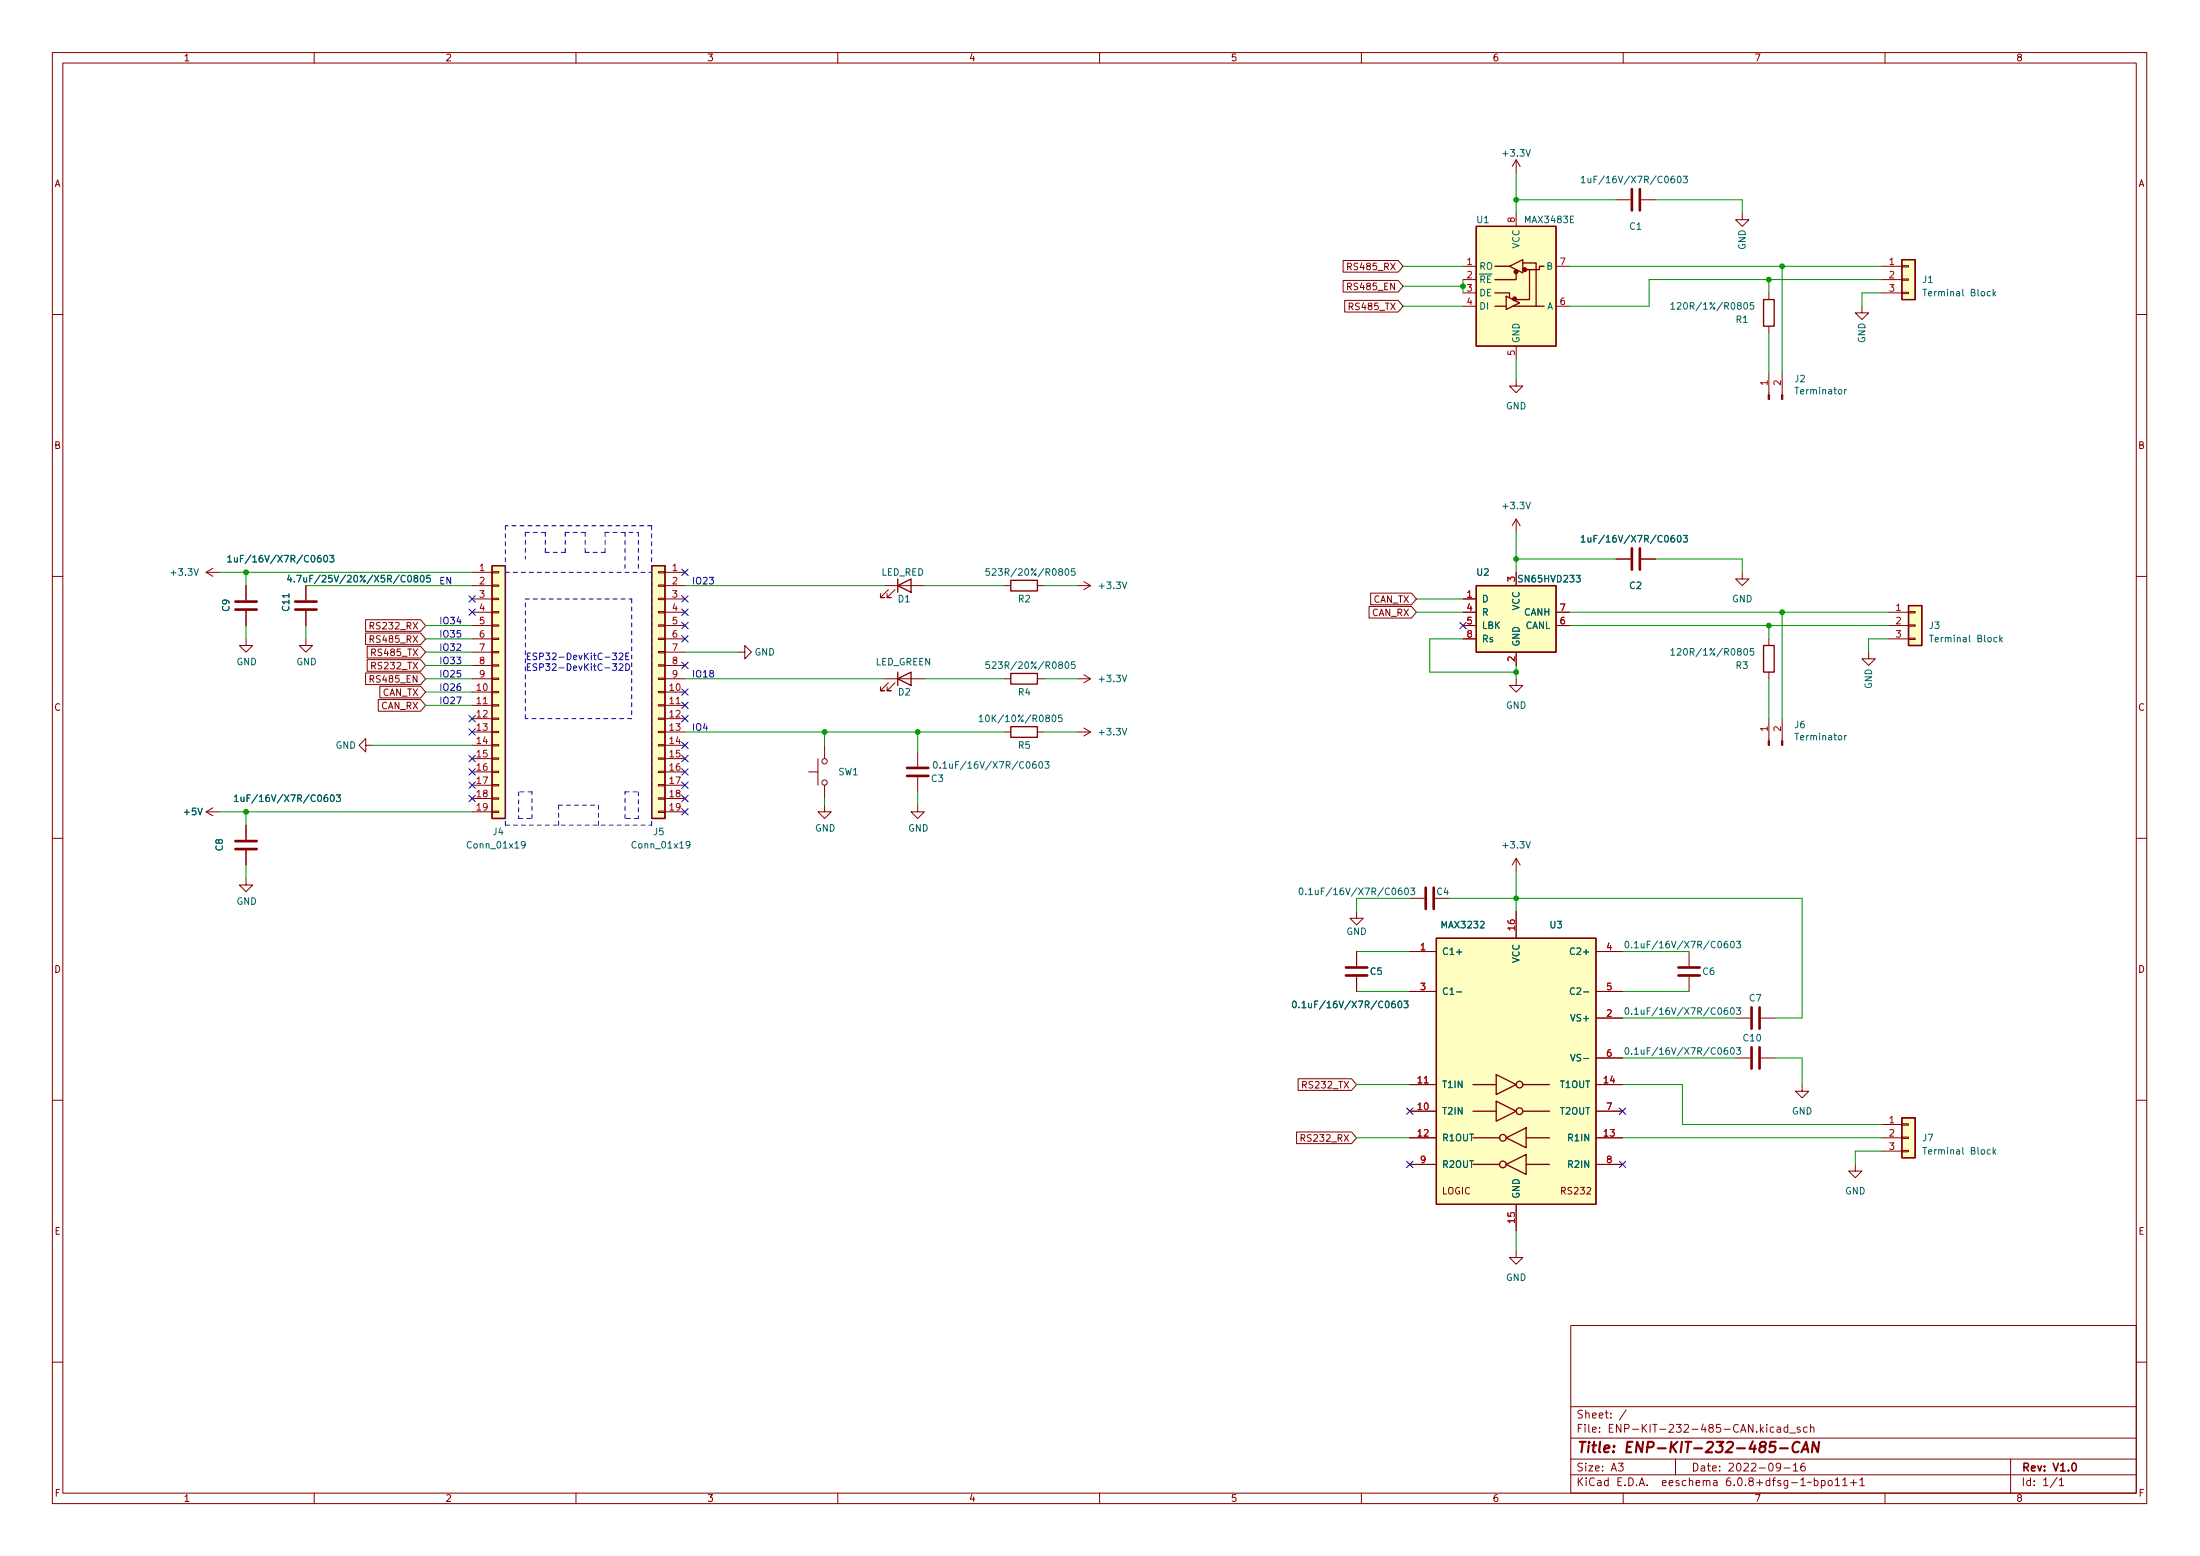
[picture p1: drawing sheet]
<svg xmlns="http://www.w3.org/2000/svg" width="420mm" height="297mm" viewBox="0 0 420 297" stroke-linecap="round" stroke-linejoin="round" font-family="sans-serif">
<g fill="none" stroke="#840000" stroke-width=".19">
<path d="M10 10h400v277h-400zM12 12h396v273h-396zM60 10v2M110 10v2M160 10v2M210 10v2M260 10v2M310 10v2M360 10v2M289.6 30.5v2.6M289.6 30.5l-.8 1.3M289.6 30.5l.7 1.3"/>
<path d="M308.6 38.1h2.8M313.4 38.1h2.8M256.5 53.5h10.5l1 1.1-1 1.2h-10.5zM256.5 49.7h10.5l1 1.1-1 1.1h-10.5zM256.8 57.3h10.2l1 1.2-1 1.1h-10.2zM257.4 54.7l.6-.1 .1-.1-.1-.3-.6-.2v1.3M257.4 50.9l.6-.1 .1-.1-.1-.3-.6-.2v1.3M279.4 50.8h2.5M279.4 53.4h2.5M279.4 55.9h2.5M279.4 58.5h2.5M289.6 40.7v2.5"/>
<path d="M290.8 50.2h.1M297.2 50.8h2.5M297.2 58.5h2.5M332.7 40.7v1.2h1.3l-1.3 1.3-1.2-1.3h1.2M337.8 55.9v1.3M355.6 58.5v1.2h1.3l-1.3 1.3-1.3-1.3h1.3M359.4 50.8h3.8M359.4 53.4h3.8M359.4 55.9h3.8M363.2 55.8h1.3v.2h-1.3zM363.2 53.2h1.3v.3h-1.3zM363.2 50.7h1.3v.3h-1.3z"/>
<path d="M10 60h2M289.6 72.4v1.3h1.2l-1.2 1.3-1.3-1.3h1.3M289.6 66.1v2.5M337.8 62.3v1.2M337.8 71.2v4.2M340.4 71.2v4.2M408 60h2M289.6 99.1v2.5M289.6 99.1l-.8 1.3M289.6 99.1l.7 1.3M10 110h2M39.4 109.3h2.5"/>
<path d="M39.4 109.3l1.2 .7M40.6 108.5l-1.2 .8M47 111.8v2.8M47 116.6v2.8M58.4 111.8v2.8M58.4 116.6v2.8M69.8 118.3h10.5l1 1.1-1 1.1h-10.5zM70.7 119.5l.6-.1 .1-.2-.1-.3-.6-.1v1.3M90.2 109.3h3.8M90.2 111.8h3.8M90.2 114.3h3.8M90.2 116.9h3.8"/>
<path d="M90.2 119.4h3.8M94 119.3h1.2v.2h-1.2zM94 116.7h1.2v.3h-1.2zM94 114.2h1.2v.3h-1.2zM94 111.7h1.2v.2h-1.2zM94 109.1h1.2v.3h-1.2zM125.7 119.3h1.3v.2h-1.3zM125.7 116.7h1.3v.3h-1.3zM125.7 114.2h1.3v.3h-1.3zM125.7 111.7h1.3v.2h-1.3zM125.7 109.1h1.3v.3h-1.3zM127 109.3h3.8"/>
<path d="M127 111.8h3.8M127 114.3h3.8M127 116.9h3.8M127 119.4h3.8M168.9 111.8h7.6M169.7 112.6l-1.6 1.5h.8h-.8v-.8M170.9 112.6l-1.5 1.5h.8h-.8v-.8M191.8 111.8h1.2M198.1 111.8h1.3M205.7 111.8h2.6M207 111l1.3 .8M208.3 111.8l-1.3 .8"/>
<path d="M261.5 115.8h8.1l.9 1.1-.9 1.1h-8.1zM261.8 113.2h7.8l.9 1.1-.9 1.1h-7.8zM279.4 114.3h2.5M279.4 116.9h2.5M279.4 119.4h2.5M289.6 109.3v2.5M297.2 116.9h2.5M297.2 119.4h2.5M308.6 106.7h2.8M313.4 106.7h2.8M332.7 109.3v1.2h1.3l-1.3 1.3-1.2-1.3h1.2M360.7 116.9h3.8"/>
<path d="M360.7 119.4h3.8M364.5 119.3h1.3v.2h-1.3zM364.5 116.7h1.3v.3h-1.3zM408 110h2M47 122v1.2h1.3l-1.3 1.3-1.3-1.3h1.3M58.4 122v1.2h1.3l-1.3 1.3-1.3-1.3h1.3M69.8 128.5h10.5l1 1.1-1 1.1h-10.5zM69.8 120.8h10.5l1 1.2-1 1.1h-10.5zM70.1 123.4h10.2l1 1.1-1 1.1h-10.2zM70.1 125.9h10.2l1 1.1-1 1.1h-10.2zM70.7 129.6h.6l.1-.2-.1-.3-.6-.1v1.2M70.7 122h.6l.1-.2-.1-.3-.6-.1v1.2"/>
<path d="M72.2 133.5h8.1l1 1.2-1 1.1h-8.1zM72.5 131h7.8l1 1.1-1 1.1h-7.8zM90.2 132.1h3.8M90.2 134.7h3.8M90.2 137.2h3.8M90.2 139.7h3.8M90.2 122h3.8M90.2 124.5h3.8M90.2 127h3.8M90.2 129.6h3.8M94 139.6h1.2v.3h-1.2zM94 137.1h1.2v.2h-1.2z"/>
<path d="M94 134.5h1.2v.3h-1.2zM94 132h1.2v.2h-1.2zM94 129.4h1.2v.3h-1.2zM94 126.9h1.2v.3h-1.2zM94 124.4h1.2v.2h-1.2zM94 121.8h1.2v.3h-1.2zM125.7 139.6h1.3v.3h-1.3zM125.7 137.1h1.3v.2h-1.3zM125.7 134.5h1.3v.3h-1.3zM125.7 132h1.3v.2h-1.3zM125.7 129.4h1.3v.3h-1.3zM125.7 126.9h1.3v.3h-1.3z"/>
<path d="M125.7 124.4h1.3v.2h-1.3zM125.7 121.8h1.3v.3h-1.3zM127 132.1h3.8M127 134.7h3.8M127 137.2h3.8M127 139.7h3.8M127 122h3.8M127 124.5h3.8M127 127h3.8M127 129.6h3.8M141 124.5h1.2v-1.3l1.3 1.3-1.3 1.3v-1.3M168.9 129.6h7.6"/>
<path d="M169.7 130.3l-1.6 1.6h.8h-.8v-.8M170.9 130.3l-1.5 1.6h.8h-.8v-.8M191.8 139.7h1.2M191.8 129.6h1.2M198.1 139.7h1.3M198.1 129.6h1.3M205.7 139.7h2.6M205.7 129.6h2.6M207 139l1.3 .7M207 128.8l1.3 .8M208.3 139.7l-1.3 .8M208.3 129.6l-1.3 .7"/>
<path d="M279.4 122h2.5M289.6 129.6v1.2h1.2l-1.2 1.3-1.3-1.3h1.3M289.6 124.5v2.5M337.8 122v1.2M337.8 128.3v1.3M337.8 137.2v4.2M340.4 137.2v4.2M356.9 124.5v1.3h1.2l-1.2 1.2-1.3-1.2h1.3M360.7 122h3.8M364.5 121.8h1.3v.3h-1.3zM39.4 155h2.5M39.4 155l1.2 .7"/>
<path d="M40.6 154.2l-1.2 .8M47 157.5v2.8M69.8 142.3v-1.3l-1.2 1.3 1.2 1.2v-1.2h1.3M90.2 147.4h3.8M90.2 142.3h3.8M90.2 144.8h3.8M90.2 149.9h3.8M90.2 152.4h3.8M90.2 155h3.8M94 154.8h1.2v.3h-1.2zM94 152.3h1.2v.3h-1.2zM94 149.8h1.2v.2h-1.2z"/>
<path d="M94 147.2h1.2v.3h-1.2zM94 144.7h1.2v.2h-1.2zM94 142.1h1.2v.3h-1.2zM125.7 154.8h1.3v.3h-1.3zM125.7 152.3h1.3v.3h-1.3zM125.7 149.8h1.3v.2h-1.3zM125.7 147.2h1.3v.3h-1.3zM125.7 144.7h1.3v.2h-1.3zM125.7 142.1h1.3v.3h-1.3zM127 147.4h3.8M127 142.3h3.8M127 144.8h3.8"/>
<path d="M127 149.9h3.8M127 152.4h3.8M127 155h3.8M154.4 147.4h1.8M156.2 144.8v5.1M157.5 153.7v1.3h1.2l-1.2 1.2-1.3-1.2h1.3M157.5 142.3v2.5M157.5 149.9v2.5M175.3 153.7v1.3h1.2l-1.2 1.2-1.3-1.2h1.3M175.3 143.5v2.8M175.3 148.4v2.8M10 160h2"/>
<path d="M47 167.7v1.2h1.3l-1.3 1.3-1.3-1.3h1.3M47 162.3v2.8M259.1 174v1.3h1.2l-1.2 1.3-1.3-1.3h1.3M269.2 171.5h2.8M289.6 163.9v2.5M289.6 174v5.1M289.6 163.9l-.8 1.2M289.6 163.9l.7 1.2M408 160h2M259.1 181.6v2.8M259.1 186.5v2.8M269.2 181.6h5.1"/>
<path d="M269.2 189.3h5.1M304.8 181.6h5.1M304.8 194.3h5.1M304.8 189.3h5.1M322.6 181.6v2.8M322.6 186.5v2.8M331.5 194.3h2.8M336.3 194.3h2.8M10 210h2M247.6 216.1h10.5l1 1.1-1 1.1h-10.5zM247.9 205.9h10.2l1 1.1-1 1.2h-10.2zM248.5 217.3l.6-.1 .1-.2-.1-.3-.6-.1v1.3"/>
<path d="M269.2 212.1h5.1M269.2 207h5.1M269.2 217.2h5.1M304.8 212.1h5.1M304.8 207h5.1M304.8 217.2h5.1M304.8 202h5.1M331.5 202h2.8M336.3 202h2.8M344.2 207v1.3h1.2l-1.2 1.3-1.3-1.3h1.3M359.4 217.2h3.8M359.4 214.7h3.8"/>
<path d="M359.4 219.7h3.8M363.2 219.6h1.3v.3h-1.3zM363.2 217.1h1.3v.2h-1.3zM363.2 214.5h1.3v.3h-1.3zM408 210h2M269.2 222.3h5.1M289.6 238.8v1.3h1.2l-1.2 1.2-1.3-1.2h1.3M289.6 229.9v5.1M304.8 222.3h5.1M354.3 222.3v1.3h1.3l-1.3 1.2-1.2-1.2h1.2M300 253h108v32h-108zM10 260h2"/>
<path d="M300 278.5h108M300 274.5h108M300 268.5h108M309.1 279.3h.9l-.5 .6 .4 .1v.7l-.2 .1-.6-.1M310.6 269.1l-1.3 2M320 278.5v3M338.8 272.5l-.4-.1-.3 .3 .1 .6h.6M339.4 272.5h.6l.1 .9M340.1 280l-.3 .2h-.3l-.3-.2 .2-.6 .4-.1 .2 .2a.99 .99 0 0 1-.4 1.3h-.2M340.1 272.8h-.5a.29 .29 0 0 0-.3 .3 .29 .29 0 0 0 .3 .3l.5-.1M341.4 272.5l-.4-.1-.3 .3 .2 .6h.5M341.4 271.9v1.5"/>
<path d="M341.8 273.6h1.1M342.5 279.7l.4-.4v1.5M343.8 272.5l-.4-.1-.2 .2 .1 .2 .5 .2v.3h-.6M344.6 279.3a.6 .6 0 0 0-.7 .7v.5l.2 .2 .4 .1 .2-.1 .1-.5-.2-.2-.4-.1-.3 .3M345.1 272.5l-.4-.1-.3 .3 .2 .6h.5M345.8 272.6l.2-.2 .4 .1v.9M345.8 271.9v1.5M384 278.5v6.5M408 260h2M60 285v2M110 285v2M160 285v2"/>
<path d="M210 285v2M260 285v2M300 281.5h108M310 285v2M340.7 280.2h1.2M342.5 280.8h.9M346.5 282.7l.4-.1 .3 .3-.1 .6h-.6M346.5 282.1v1.5M347.9 282.7l.4-.1 .3 .3-.2 .6h-.5M347.9 282.6v1.5M349.2 282.8l.2-.2 .5 .2v.5l-.1 .2-.4 .1-.2-.1zM350.5 282.5l.4-.4v1.5"/>
<path d="M350.5 283.6h.9M351.9 282.5l.5-.4v1.5M351.9 283.6h.9M353.4 283h1.2M354 282.5v1.1M355.2 282.5l.4-.4v1.5M355.2 283.6h.9M360 285v2M392.9 282l-1.3 2M393.3 282.5l.4-.4v1.5M393.3 283.6h.8"/>
<circle cx="157.5" cy="149.4" r=".51"/>
<circle cx="157.5" cy="145.3" r=".51"/>
</g>
<path d="M395.9 279.4l.1-.1a.8 .8 0 0 1 .6 .8 .8 .8 0 0 1-.6 .7 1 1 0 0 1-.1-1.4z" fill="none" stroke="#840000" stroke-width=".3"/>
<path d="M339.1 275.2h-.9l-.2 1 .3-.2 .6 .1 .2 .3-.2 .7-.3 .1h-.5l-.2-.1M339.9 276.5h1.6M343.7 275.4a.88 .88 0 0 0-1 0 .88 .88 0 0 0-.4 1 .69 .69 0 0 0 .3 .8 .69 .69 0 0 0 .9-.1M344 277.2l.9-2 .5 2M344.3 276.7h.9M347.4 275.2l-.2 2-.9-2-.3 2" fill="none" stroke="#840000" stroke-width=".4"/>
<g fill="none" stroke="#840000" stroke-width=".25">
<path d="M281.9 43.2h15.3v22.9h-15.3zM285.5 55.9h2.8v.7M285.5 58.5h2.2M285.5 50.8h2.8M287.7 56.6l2.5 1.2-2.5 1.3zM288.3 50.8l2.5-1.2v2.5zM288.3 56.6v.2M288.9 58.5h6M289.6 52.1v1.3h-4.1M290.8 50.2h2.6v8.3M292.1 51.5v5.7h-2.5M294.9 50.8h-.9v.7h-2.5"/>
<path d="M336.8 57.2h2v5.1h-2zM363.2 49.6h2.6v7.6h-2.6zM94 108h2.5v48.2h-2.5zM124.5 108h2.5v48.2h-2.5zM171.4 111.8l2.6-1.3v2.6zM171.4 110.5v2.6M193 110.8h5.1v2h-5.1zM281.9 111.8h15.3v12.7h-15.3zM364.5 115.6h2.5v7.6h-2.5zM171.4 129.6l2.6-1.3v2.5zM171.4 128.3v2.5M193 128.6h5.1v2h-5.1z"/>
<path d="M193 138.7h5.1v2.1h-5.1zM336.8 123.2h2v5.1h-2zM274.3 179.1h30.5v50.8h-30.5zM281.3 212.1h4.4M281.3 207h4.4M281.3 217.2h5.1M285.7 210.2l3.9 1.9-3.9 1.9zM285.7 205.1l3.9 1.9-3.9 2zM287.7 217.2l3.8-1.9v3.8zM290.8 212.1h5.1M290.8 207h5.1M291.5 217.2h4.4"/>
<path d="M363.2 213.4h2.6v7.6h-2.6zM281.3 222.3h5.1M287.7 222.3l3.8-1.9v3.8zM291.5 222.3h4.4"/>
<circle cx="287" cy="217.2" r=".63"/>
<circle cx="290.2" cy="207" r=".63"/>
<circle cx="290.2" cy="212.1" r=".63"/>
<circle cx="287" cy="222.3" r=".63"/>
</g>
<g fill="none" stroke="#006464" stroke-width=".19">
<path d="M302 34l.4-.4v1.3M302 34.9h.7M303.3 34.1v.7l.3 .1 .2-.1M320.4 33.8l.2-.2a.68 .68 0 0 1 .5 .7 .68 .68 0 0 1-.5 .6l-.3-.5zM321.5 33.6h.8l-.5 .5 .4 .1v.6l-.2 .1-.5-.1M319.1 58.1l.4-.3v1.2M319.1 59h.7M334.9 57.8h-.6l-.1 .6 .2-.2 .4 .1 .2 .2-.1 .4-.2 .1-.5-.1M367.2 55.2h.8M380.7 55.2v1.3M380.8 56l.3 .5M381.1 55.6l-.4 .5"/>
<path d="M352.3 74.4v.8M352.7 74.4l-.4 .2M43.5 106.4l.4-.4v1.3M43.5 107.3h.7M44.8 106.4v.8l.3 .1 .2-.1M55.2 109.8l-.3 .9h.8M55.5 110.3v.8M56.2 111v.1M56.7 109.8h.8l-.5 1.3M61.9 106.1l.2-.1a.68 .68 0 0 1 .5 .7 .68 .68 0 0 1-.5 .6l-.3-.5zM63 106h.8l-.5 .5 .4 .1v.6l-.2 .1-.5-.1M80.4 110l.2-.2a.68 .68 0 0 1 .4 .7 .68 .68 0 0 1-.4 .6l-.3-.5z"/>
<path d="M82.1 109.8h-.6v.6l.2-.1 .4 .1 .1 .2-.1 .4-.1 .1-.5-.1M188.9 108.6h-.6v.6l.2-.2 .4 .1 .1 .2-.1 .4-.1 .1-.5-.1M205.3 108.6h-.6l-.1 .6 .2-.2 .4 .1 .1 .2v.4l-.2 .1-.5-.1M302 102.6l.4-.4v1.3M302 103.5h.7M303.3 102.6v.8l.3 .1 .2-.1M320.4 102.3l.2-.1a.68 .68 0 0 1 .5 .6 .68 .68 0 0 1-.5 .7l-.3-.5zM321.5 102.2h.8l-.5 .5 .4 .1v.6l-.2 .1-.5-.1M187 136.9l.4-.4v1.3M187 137.8h.7M188.9 126.3h-.6v.6l.2-.1 .4 .1 .1 .2-.1 .4-.1 .1-.5-.1M202.8 136.5h-.6l-.1 .6 .2-.1h.4l.2 .2-.1 .5-.2 .1-.5-.1"/>
<path d="M205.3 126.3h-.6l-.1 .6 .2-.1 .4 .1 .1 .2v.4l-.2 .1-.5-.1M319.1 124.2l.4-.4v1.3M319.1 125.1h.7M334.9 123.8h-.6l-.1 .6 .2-.1h.4l.2 .2-.1 .5-.2 .1-.5-.1M368.5 121.3h.7M381.9 121.3v1.2M382 122l.4 .5M382.4 121.7l-.5 .5M44.8 152.1l.3-.4v1.3M44.8 153h.7M46 152.2l.1 .8h.3l.2-.1M63.2 151.9l.2-.2a.68 .68 0 0 1 .4 .7 .68 .68 0 0 1-.4 .6l-.3-.5z"/>
<path d="M64.2 151.7h.8l-.4 .5 .4 .1v.6l-.2 .1-.6-.1M178.4 145.5l.2-.1a.68 .68 0 0 1 .4 .6 .68 .68 0 0 1-.4 .7 .84 .84 0 0 1-.2-1.2zM179.5 146.5v.2M198.6 145.5l.1-.1a.68 .68 0 0 1 .4 .6 .68 .68 0 0 1-.4 .7 .84 .84 0 0 1-.1-1.2zM199.6 145.4h.7l-.4 .5 .4 .1v.5l-.2 .2-.5-.2M352.3 140.4v.9M352.7 140.4l-.4 .2M100.3 161.2l-.3 .2h-.2l-.2-.2v-.3l.2-.3h.2l.3 .3a.84 .84 0 0 1-.4 1h-.2M131.8 161.2l-.3 .2h-.3l-.2-.2v-.3l.3-.3h.2l.3 .3a.84 .84 0 0 1-.4 1h-.2M248.3 169.6l.1-.1a.68 .68 0 0 1 .5 .7 .68 .68 0 0 1-.5 .6 .84 .84 0 0 1-.1-1.2zM249.4 170.7v.1M268.4 169.6l.2-.1a.68 .68 0 0 1 .4 .7 .68 .68 0 0 1-.4 .6l-.3-.5z"/>
<path d="M269.4 169.5h.8l-.4 .5 .3 .1v.6l-.2 .1-.5-.1M310.5 179.7h.1a.68 .68 0 0 1 .5 .6 .68 .68 0 0 1-.5 .7 .85 .85 0 0 1-.1-1.3zM330.6 179.8l.2-.1a.68 .68 0 0 1 .4 .6 .68 .68 0 0 1-.4 .7l-.3-.5zM331.6 179.7h.8l-.4 .5 .4 .1v.5l-.2 .2-.6-.2M247 191.2l.1-.1a.68 .68 0 0 1 .5 .6 .68 .68 0 0 1-.5 .7 .84 .84 0 0 1-.1-1.2zM248.1 192.3v.1M267.1 191.2l.2-.1a.68 .68 0 0 1 .4 .6 .68 .68 0 0 1-.4 .7l-.3-.5zM268.1 191.1h.8l-.4 .5 .4 .1v.6l-.2 .1-.6-.1M278.2 189.4h1M300.7 181.1a.6 .6 0 0 0-.9 .4 .6 .6 0 0 0 .6 .7l.3-.1M300.7 188.7a.6 .6 0 0 0-.9 .4 .6 .6 0 0 0 .6 .7l.3-.1M310.5 192.4h.1a.68 .68 0 0 1 .5 .6 .68 .68 0 0 1-.5 .7 .85 .85 0 0 1-.1-1.3z"/>
<path d="M311.6 193.5v.2M311.6 180.8v.2M330.6 192.5l.2-.1a.68 .68 0 0 1 .4 .6 .68 .68 0 0 1-.4 .7l-.3-.5zM331.6 192.4h.8l-.4 .5 .4 .1v.5l-.2 .2-.6-.2M300 201.3l.4 1.2 .4-1.2M310.5 200.1l.1-.1a.68 .68 0 0 1 .5 .6 .68 .68 0 0 1-.5 .7 .85 .85 0 0 1-.1-1.2zM311.6 201.2v.1M330.6 200.1l.2-.1a.68 .68 0 0 1 .4 .6 .68 .68 0 0 1-.4 .7l-.3-.5zM331.6 200h.8l-.4 .5 .4 .1v.6l-.2 .1-.6-.1M367.2 219.1h.8M380.7 219.1v1.2M380.8 219.8l.3 .5"/>
<path d="M381.1 219.5l-.4 .5"/>
</g>
<g fill="none" stroke="#840000" stroke-width=".51">
<path d="M311.7 36.1v4.1M313.2 36.1v4.1M45 116.4h4M45 114.8h4M56.4 116.4h4.1M56.4 114.8h4.1M311.7 104.7v4M313.2 104.7v4M173.2 146.6h4.1M173.2 148.1h4.1M45 162.1h4M45 160.6h4"/>
<path d="M272.3 169.5v4M273.8 169.5v4M257 184.7h4.1M257 186.2h4.1M320.5 184.7h4.1M320.5 186.2h4.1M334.5 192.3v4.1M334.5 199.9v4.1M336 192.3v4.1M336 199.9v4.1"/>
</g>
<g fill="#ffffc2" stroke="#ffffc2" stroke-width=".19">
<path d="M274.3 179.1h30.5v50.8h-30.5z"/>
<path d="M94 108h2.5v48.2h-2.5z"/>
<path d="M364.5 115.6h2.5v7.6h-2.5z"/>
<path d="M281.9 43.2h15.3v22.9h-15.3z"/>
<path d="M363.2 49.6h2.6v7.6h-2.6z"/>
<path d="M281.9 111.8h15.3v12.7h-15.3z"/>
<path d="M124.5 108h2.5v48.2h-2.5z"/>
<path d="M363.2 213.4h2.6v7.6h-2.6z"/>
</g>
<g fill="#840000" stroke="#840000" stroke-width=".19">
<path d="M340.2 141.4h.3v.9h-.3z"/>
<path d="M337.7 141.4h.2v.9h-.2z"/>
<path d="M340.2 75.4h.3v.8h-.3z"/>
<path d="M337.7 75.4h.2v.8h-.2z"/>
</g>
<g fill="#840000" stroke="#840000" stroke-width=".25">
<circle cx="289.3" cy="57.1" r=".36"/>
<circle cx="289.5" cy="51.9" r=".36"/>
<circle cx="291.2" cy="51.5" r=".36"/>
</g>
<path d="M117 124.7h.8l-.5 .5 .4 .1v.5l-.2 .1-.5-.1M117 126.7h.8l-.5 .5 .4 .1v.6l-.2 .1-.5-.1M118.2 124.8l.5-.1 .3 .3-.8 .9h.8M118.2 126.8l.5-.1 .3 .4-.8 .9h.8M119.5 126.7a.64 .64 0 0 1 .7 .7 .64 .64 0 0 1-.7 .6zM119.5 125.3h.4M120.1 124.7h-.6v1.2h.6" fill="none" stroke="#0000c2" stroke-width=".19"/>
<g fill="none" stroke="#0000c2" stroke-width=".19" stroke-dasharray=".8 .8">
<path d="M96.5 100.4v57.1M96.5 109.3h28M100.3 101.6v5.1M100.3 114.3h20.3M104.1 101.6h-3.8M104.1 105.4v-3.8M107.9 105.4h-3.8M107.9 101.6v3.8M111.8 101.6h-3.9M111.8 105.4v-3.8M115.6 101.6v3.8M115.6 101.6h6.3"/>
<path d="M115.6 105.4h-3.8M119.4 101.6v7.7M120.6 114.3v22.9M121.9 101.6v7.7M124.5 100.4h-28M100.3 137.2v-22.9M120.6 137.2h-20.3M96.5 157.5h28M99.1 151.2v5M99.1 156.2h2.5M101.6 156.2v-5M101.6 151.2h-2.5"/>
<path d="M106.7 153.7v3.8M106.7 153.7h7.6M114.3 153.7v3.8M119.4 156.2v-5M119.4 151.2h2.5M121.9 151.2v5M121.9 156.2h-2.5M124.5 157.5v-57.1"/>
</g>
<g fill="none" stroke="#009600" stroke-width=".19">
<path d="M289.6 33.1v7.6M289.6 38.1h19M316.2 38.1h16.5v2.6M268 58.5h11.4M268 54.6h11.4M268 50.8h11.4M279.4 53.4v2.5M299.7 50.8h59.7M337.8 53.4v2.5M340.4 50.8v20.4M359.4 53.4h-44.4v5.1h-15.3M359.4 55.9h-3.8v2.6"/>
<path d="M289.6 68.6v3.8M337.8 63.5v7.7M41.9 109.3h48.3M47 109.3v2.5M47 119.4v2.6M58.4 111.8h31.8M58.4 119.4v2.6M81.3 119.4h8.9M130.8 111.8h38.1M176.5 111.8h15.3M199.4 111.8h6.3M270.5 114.3h8.9"/>
<path d="M270.5 116.9h8.9M289.6 101.6v7.7M289.6 106.7h19M299.7 116.9h61M299.7 119.4h61M316.2 106.7h16.5v2.6M337.8 119.4v2.6M340.4 116.9v20.3M81.3 124.5h8.9M81.3 129.6h8.9M81.3 122h8.9M81.3 127h8.9"/>
<path d="M81.3 132.1h8.9M81.3 134.7h8.9M130.8 124.5h10.2M130.8 139.7h61M130.8 129.6h38.1M157.5 139.7v2.6M175.3 139.7v3.8M176.5 129.6h15.3M199.4 139.7h6.3M199.4 129.6h6.3M279.4 122h-6.4v6.3h16.6M289.6 127v2.6"/>
<path d="M337.8 129.6v7.6M360.7 122h-3.8v2.5M41.9 155h48.3M47 155v2.5M71.1 142.3h19.1M157.5 152.4v1.3M175.3 151.2v2.5M47 165.1v2.6M269.2 171.5h-10.1v2.5M276.9 171.5h67.3v22.8h-5.1M289.6 166.4v7.6M259.1 181.6h10.1"/>
<path d="M259.1 189.3h10.1M309.9 181.6h12.7M309.9 194.3h21.6M309.9 189.3h12.7M259.1 217.2h10.1M259.1 207h10.1M309.9 217.2h49.5M309.9 207h11.4v7.7h38.1M309.9 202h21.6M339.1 202h5.1v5M359.4 219.7h-5.1v2.6M289.6 235v3.8"/>
</g>
<g fill="none" stroke="#000084" stroke-width=".19">
<path d="M89.6 116.3l1.2 1.2M89.6 113.7l1.2 1.2M90.8 116.3l-1.2 1.2M90.8 113.7l-1.2 1.2M130.2 116.3l1.2 1.2M130.2 118.8l1.2 1.2M130.2 108.6l1.2 1.3M130.2 113.7l1.2 1.2M131.4 116.3l-1.2 1.2M131.4 108.6l-1.2 1.3M131.4 118.8l-1.2 1.2M131.4 113.7l-1.2 1.2"/>
<path d="M278.8 118.8l1.2 1.2M280 118.8l-1.2 1.2M89.6 139.1l1.2 1.2M89.6 136.6l1.2 1.2M90.8 139.1l-1.2 1.2M90.8 136.6l-1.2 1.2M130.2 121.3l1.2 1.3M130.2 126.4l1.2 1.2M130.2 134l1.2 1.3M130.2 136.6l1.2 1.2M130.2 131.5l1.2 1.2M131.4 121.3l-1.2 1.3"/>
<path d="M131.4 126.4l-1.2 1.2M131.4 134l-1.2 1.3M131.4 136.6l-1.2 1.2M131.4 131.5l-1.2 1.2M89.6 144.2l1.2 1.2M89.6 149.3l1.2 1.2M89.6 151.8l1.2 1.2M89.6 146.7l1.2 1.3M90.8 144.2l-1.2 1.2M90.8 149.3l-1.2 1.2M90.8 151.8l-1.2 1.2M90.8 146.7l-1.2 1.3"/>
<path d="M130.2 151.8l1.2 1.2M130.2 146.7l1.2 1.3M130.2 141.7l1.2 1.2M130.2 144.2l1.2 1.2M130.2 149.3l1.2 1.2M130.2 154.4l1.2 1.2M131.4 151.8l-1.2 1.2M131.4 146.7l-1.2 1.3M131.4 141.7l-1.2 1.2M131.4 144.2l-1.2 1.2M131.4 149.3l-1.2 1.2M131.4 154.4l-1.2 1.2"/>
<path d="M268.6 211.5l1.2 1.2M269.8 211.5l-1.2 1.2M309.3 211.5l1.2 1.2M310.5 211.5l-1.2 1.2M268.6 221.7l1.2 1.2M269.8 221.7l-1.2 1.2M309.3 221.7l1.2 1.2M310.5 221.7l-1.2 1.2"/>
</g>
<g fill="#009600" stroke="#009600" stroke-width=".19">
<circle cx="157.5" cy="139.7" r=".46"/>
<circle cx="337.8" cy="119.4" r=".46"/>
<circle cx="289.6" cy="38.1" r=".46"/>
<circle cx="279.4" cy="54.6" r=".46"/>
<circle cx="340.4" cy="50.8" r=".46"/>
<circle cx="337.8" cy="53.4" r=".46"/>
<circle cx="47" cy="155" r=".46"/>
<circle cx="47" cy="109.3" r=".46"/>
<circle cx="175.3" cy="139.7" r=".46"/>
<circle cx="289.6" cy="171.5" r=".46"/>
<circle cx="340.4" cy="116.9" r=".46"/>
<circle cx="289.6" cy="128.3" r=".46"/>
<circle cx="289.6" cy="106.7" r=".46"/>
</g>
<text font-size="2.8" fill="#840000" x="301" y="277.3">Title: ENP-KIT-232-485-CAN</text>
<g font-size="2.1" fill="#840000">
<text x="301" y="273.5">File: ENP-KIT-232-485-CAN.kicad_sch</text>
<text x="301" y="270.8">Sheet: /</text>
<text x="301" y="280.9">Size: A3</text>
<text x="323" y="280.9">Date: 2022-09-16</text>
<text x="386" y="280.9">Rev: V1.0</text>
<text x="301" y="283.7">KiCad E.D.A. eeschema 6.0.8+dfsg-1~bpo11+1</text>
<text x="386" y="283.7">Id: 1/1</text>
</g>
<g font-size="1.8" fill="#840000">
<text x="35" y="11.7">1</text>
<text x="85" y="11.7">2</text>
<text x="135" y="11.7">3</text>
<text x="185" y="11.7">4</text>
<text x="235" y="11.7">5</text>
<text x="285" y="11.7">6</text>
<text x="335" y="11.7">7</text>
<text x="385" y="11.7">8</text>
<text x="10.3" y="35.7">A</text>
<text x="408.3" y="35.7">A</text>
<text x="257.9" y="51.6">RS485_RX</text>
<text x="257.9" y="55.4">RS485_EN</text>
<text x="258" y="59.2">RS485_TX</text>
<text x="10.3" y="85.7">B</text>
<text x="408.3" y="85.7">B</text>
<text x="262" y="117.6">CAN_RX</text>
<text x="262.2" y="115.1">CAN_TX</text>
<text x="71.2" y="120.1">RS232_RX</text>
<text x="71.2" y="122.7">RS485_RX</text>
<text x="71.4" y="125.2">RS485_TX</text>
<text x="71.2" y="130.3">RS485_EN</text>
<text x="71.4" y="127.8">RS232_TX</text>
<text x="10.3" y="135.7">C</text>
<text x="72.7" y="135.4">CAN_RX</text>
<text x="72.9" y="132.8">CAN_TX</text>
<text x="408.3" y="135.7">C</text>
<text x="10.3" y="185.7">D</text>
<text x="408.3" y="185.7">D</text>
<text x="249.2" y="207.8">RS232_TX</text>
<text x="249" y="217.9">RS232_RX</text>
<text x="275.3" y="228">LOGIC</text>
<text x="298.3" y="228">RS232</text>
<text x="10.4" y="235.7">E</text>
<text x="408.4" y="235.7">E</text>
<text x="10.4" y="285.7">F</text>
<text x="35" y="286.7">1</text>
<text x="85" y="286.7">2</text>
<text x="135" y="286.7">3</text>
<text x="185" y="286.7">4</text>
<text x="235" y="286.7">5</text>
<text x="285" y="286.7">6</text>
<text x="335" y="286.7">7</text>
<text x="385" y="286.7">8</text>
<text x="408.4" y="285.7">F</text>
</g>
<g font-size="1.8" fill="#006464">
<text x="287.2" y="29.9">+3.3V</text>
<text x="303.9" y="35">1uF/16V/X7R/C0603</text>
<text x="282.1" y="42.6">U1</text>
<text x="290.2" y="47.5" transform="rotate(-90 290.2 47.5)">VCC</text>
<text x="291.4" y="42.6">MAX3483E</text>
<text x="311.2" y="43.9">C1</text>
<text x="333.4" y="47.7" transform="rotate(-90 333.4 47.7)">GND</text>
<text x="282.4" y="51.5">RO</text>
<text x="295.4" y="51.5">B</text>
<text x="282.4" y="54">~{RE}</text>
<text x="282.4" y="56.6">DE</text>
<text x="282.4" y="59.1">DI</text>
<text x="295.4" y="59.1">A</text>
<text x="320.5" y="59.1">120R/1%/R0805</text>
<text x="367.2" y="54">J1</text>
<text x="367.9" y="56.6">Terminal Block</text>
<text x="290.2" y="65.6" transform="rotate(-90 290.2 65.6)">GND</text>
<text x="331.6" y="61.6">R1</text>
<text x="356.2" y="65.5" transform="rotate(-90 356.2 65.5)">GND</text>
<text x="342.8" y="73">J2</text>
<text x="343.1" y="75.3">Terminator</text>
<text x="287.6" y="78.1">GND</text>
<text x="287.2" y="97.2">+3.3V</text>
<text x="45.4" y="107.4">1uF/16V/X7R/C0603</text>
<text x="303.9" y="103.5">1uF/16V/X7R/C0603</text>
<text x="32.8" y="109.9">+3.3V</text>
<text x="57.6" y="111.2">4.7uF/25V/20%/X5R/C0805</text>
<text x="168.3" y="109.9">LED_RED</text>
<text x="189.8" y="109.9">523R/20%/R0805</text>
<text x="210.1" y="112.4">+3.3V</text>
<text x="282.1" y="109.9">U2</text>
<text x="290.4" y="111.2">SN65HVD233</text>
<text x="311.2" y="112.4">C2</text>
<text x="43.8" y="116.7" transform="rotate(-90 43.8 116.7)">C9</text>
<text x="55.2" y="116.6" transform="rotate(-90 55.2 116.6)">C11</text>
<text x="171.5" y="115">D1</text>
<text x="194.5" y="115">R2</text>
<text x="283" y="115">D</text>
<text x="283" y="117.5">R</text>
<text x="290.2" y="116.5" transform="rotate(-90 290.2 116.5)">VCC</text>
<text x="291.1" y="117.5">CANH</text>
<text x="330.8" y="115">GND</text>
<text x="144.1" y="125.1">GND</text>
<text x="283" y="120.1">LBK</text>
<text x="283" y="122.6">Rs</text>
<text x="290.2" y="123.5" transform="rotate(-90 290.2 123.5)">GND</text>
<text x="291.3" y="120.1">CANL</text>
<text x="320.5" y="125.1">120R/1%/R0805</text>
<text x="368.5" y="120.1">J3</text>
<text x="369.2" y="122.6">Terminal Block</text>
<text x="45.2" y="127">GND</text>
<text x="56.6" y="127">GND</text>
<text x="167.1" y="127">LED_GREEN</text>
<text x="189.8" y="127.7">523R/20%/R0805</text>
<text x="210.1" y="130.2">+3.3V</text>
<text x="331.6" y="127.7">R3</text>
<text x="357.5" y="131.5" transform="rotate(-90 357.5 131.5)">GND</text>
<text x="171.6" y="132.8">D2</text>
<text x="188.4" y="137.8">10K/10%/R0805</text>
<text x="194.5" y="132.8">R4</text>
<text x="287.6" y="135.3">GND</text>
<text x="64.1" y="142.9">GND</text>
<text x="194.5" y="142.9">R5</text>
<text x="210.1" y="140.4">+3.3V</text>
<text x="342.8" y="139">J6</text>
<text x="343.1" y="141.3">Terminator</text>
<text x="160.1" y="148">SW1</text>
<text x="177.9" y="149.3">C3</text>
<text x="180.4" y="146.7">0.1uF/16V/X7R/C0603</text>
<text x="35.2" y="155.6">+5V</text>
<text x="46.7" y="153.1">1uF/16V/X7R/C0603</text>
<text x="89.5" y="162">Conn_01x19</text>
<text x="94.2" y="159.4">J4</text>
<text x="121" y="162">Conn_01x19</text>
<text x="124.8" y="159.4">J5</text>
<text x="155.6" y="158.7">GND</text>
<text x="173.4" y="158.7">GND</text>
<text x="287.2" y="162">+3.3V</text>
<text x="42.5" y="162.4" transform="rotate(-90 42.5 162.4)">C8</text>
<text x="45.2" y="172.7">GND</text>
<text x="250.2" y="170.9">0.1uF/16V/X7R/C0603</text>
<text x="274.4" y="170.9">C4</text>
<text x="257.1" y="178.5">GND</text>
<text x="275.5" y="177.2">MAX3232</text>
<text x="296" y="177.2">U3</text>
<text x="275.3" y="182.3">C1+</text>
<text x="290.2" y="183.9" transform="rotate(-90 290.2 183.9)">VCC</text>
<text x="300.5" y="182.3">C2+</text>
<text x="312.4" y="181">0.1uF/16V/X7R/C0603</text>
<text x="261.7" y="186.1">C5</text>
<text x="275.3" y="189.9">C1-</text>
<text x="300.9" y="189.9">C2-</text>
<text x="325.2" y="186.1">C6</text>
<text x="334.1" y="191.2">C7</text>
<text x="248.9" y="192.4">0.1uF/16V/X7R/C0603</text>
<text x="300.4" y="195">VS+</text>
<text x="312.4" y="193.7">0.1uF/16V/X7R/C0603</text>
<text x="300.8" y="202.6">VS-</text>
<text x="312.4" y="201.3">0.1uF/16V/X7R/C0603</text>
<text x="333" y="198.8">C10</text>
<text x="275.3" y="207.7">T1IN</text>
<text x="298" y="207.7">T1OUT</text>
<text x="275.3" y="212.8">T2IN</text>
<text x="298" y="212.8">T2OUT</text>
<text x="342.2" y="212.8">GND</text>
<text x="275.3" y="217.8">R1OUT</text>
<text x="299.8" y="217.8">R1IN</text>
<text x="367.2" y="217.8">J7</text>
<text x="367.9" y="220.4">Terminal Block</text>
<text x="275.3" y="222.9">R2OUT</text>
<text x="299.8" y="222.9">R2IN</text>
<text x="290.2" y="228.9" transform="rotate(-90 290.2 228.9)">GND</text>
<text x="352.4" y="228">GND</text>
<text x="287.6" y="244.5">GND</text>
</g>
<g font-size="1.8" fill="#a90000">
<text x="289.3" y="42.4" transform="rotate(-90 289.3 42.4)">8</text>
<text x="280.2" y="50.6">1</text>
<text x="280.2" y="53.1">2</text>
<text x="298" y="50.6">7</text>
<text x="360.8" y="50.6">1</text>
<text x="360.8" y="53.1">2</text>
<text x="280.2" y="55.7">3</text>
<text x="280.2" y="58.2">4</text>
<text x="298" y="58.2">6</text>
<text x="360.8" y="55.7">3</text>
<text x="289.3" y="67.8" transform="rotate(-90 289.3 67.8)">5</text>
<text x="337.6" y="73.6" transform="rotate(-90 337.6 73.6)">1</text>
<text x="340.1" y="73.6" transform="rotate(-90 340.1 73.6)">2</text>
<text x="91.6" y="109">1</text>
<text x="91.6" y="111.5">2</text>
<text x="128.4" y="109">1</text>
<text x="128.4" y="111.5">2</text>
<text x="289.3" y="111" transform="rotate(-90 289.3 111)">3</text>
<text x="91.6" y="114.1">3</text>
<text x="91.6" y="116.6">4</text>
<text x="91.6" y="119.2">5</text>
<text x="128.4" y="114.1">3</text>
<text x="128.4" y="116.6">4</text>
<text x="128.4" y="119.2">5</text>
<text x="280.2" y="114.1">1</text>
<text x="280.2" y="116.6">4</text>
<text x="280.2" y="119.2">5</text>
<text x="298" y="119.2">6</text>
<text x="298" y="116.6">7</text>
<text x="362.1" y="116.6">1</text>
<text x="362.1" y="119.2">2</text>
<text x="91.6" y="121.7">6</text>
<text x="91.6" y="124.2">7</text>
<text x="128.4" y="121.7">6</text>
<text x="128.4" y="124.2">7</text>
<text x="280.2" y="121.7">8</text>
<text x="362.1" y="121.7">3</text>
<text x="91.1" y="131.9">10</text>
<text x="91.6" y="126.8">8</text>
<text x="91.6" y="129.3">9</text>
<text x="127.9" y="131.9">10</text>
<text x="128.4" y="126.8">8</text>
<text x="128.4" y="129.3">9</text>
<text x="289.3" y="126.3" transform="rotate(-90 289.3 126.3)">2</text>
<text x="91.1" y="134.4">11</text>
<text x="91.1" y="136.9">12</text>
<text x="127.9" y="134.4">11</text>
<text x="127.9" y="136.9">12</text>
<text x="91.1" y="139.5">13</text>
<text x="91.1" y="142">14</text>
<text x="127.9" y="139.5">13</text>
<text x="127.9" y="142">14</text>
<text x="337.6" y="139.6" transform="rotate(-90 337.6 139.6)">1</text>
<text x="340.1" y="139.6" transform="rotate(-90 340.1 139.6)">2</text>
<text x="91.1" y="144.6">15</text>
<text x="91.1" y="147.1">16</text>
<text x="91.1" y="149.6">17</text>
<text x="127.9" y="144.6">15</text>
<text x="127.9" y="147.1">16</text>
<text x="127.9" y="149.6">17</text>
<text x="91.1" y="152.2">18</text>
<text x="91.1" y="154.7">19</text>
<text x="127.9" y="152.2">18</text>
<text x="127.9" y="154.7">19</text>
<text x="289.3" y="177.6" transform="rotate(-90 289.3 177.6)">16</text>
<text x="271.3" y="181.4">1</text>
<text x="306.8" y="181.4">4</text>
<text x="271.3" y="189">3</text>
<text x="306.8" y="189">5</text>
<text x="306.8" y="194.1">2</text>
<text x="306.8" y="201.7">6</text>
<text x="270.8" y="206.8">11</text>
<text x="306.4" y="206.8">14</text>
<text x="270.8" y="211.9">10</text>
<text x="306.8" y="211.9">7</text>
<text x="360.8" y="214.4">1</text>
<text x="270.8" y="217">12</text>
<text x="306.4" y="217">13</text>
<text x="360.8" y="217">2</text>
<text x="360.8" y="219.5">3</text>
<text x="271.3" y="222">9</text>
<text x="306.8" y="222">8</text>
<text x="289.3" y="233.4" transform="rotate(-90 289.3 233.4)">15</text>
</g>
<g font-size="1.8" fill="#0000c2">
<text x="83.8" y="111.5">EN</text>
<text x="132.1" y="111.5">IO23</text>
<text x="83.8" y="119.2">IO34</text>
<text x="83.8" y="121.7">IO35</text>
<text x="83.8" y="124.2">IO32</text>
<text x="83.8" y="126.8">IO33</text>
<text x="83.8" y="129.3">IO25</text>
<text x="83.8" y="131.9">IO26</text>
<text x="100.3" y="126">ESP32-DevKitC-32E</text>
<text x="100.3" y="128">ESP32-DevKitC-32D</text>
<text x="132.1" y="129.3">IO18</text>
<text x="83.8" y="134.4">IO27</text>
<text x="132.1" y="139.5">IO4</text>
</g>
</svg>
